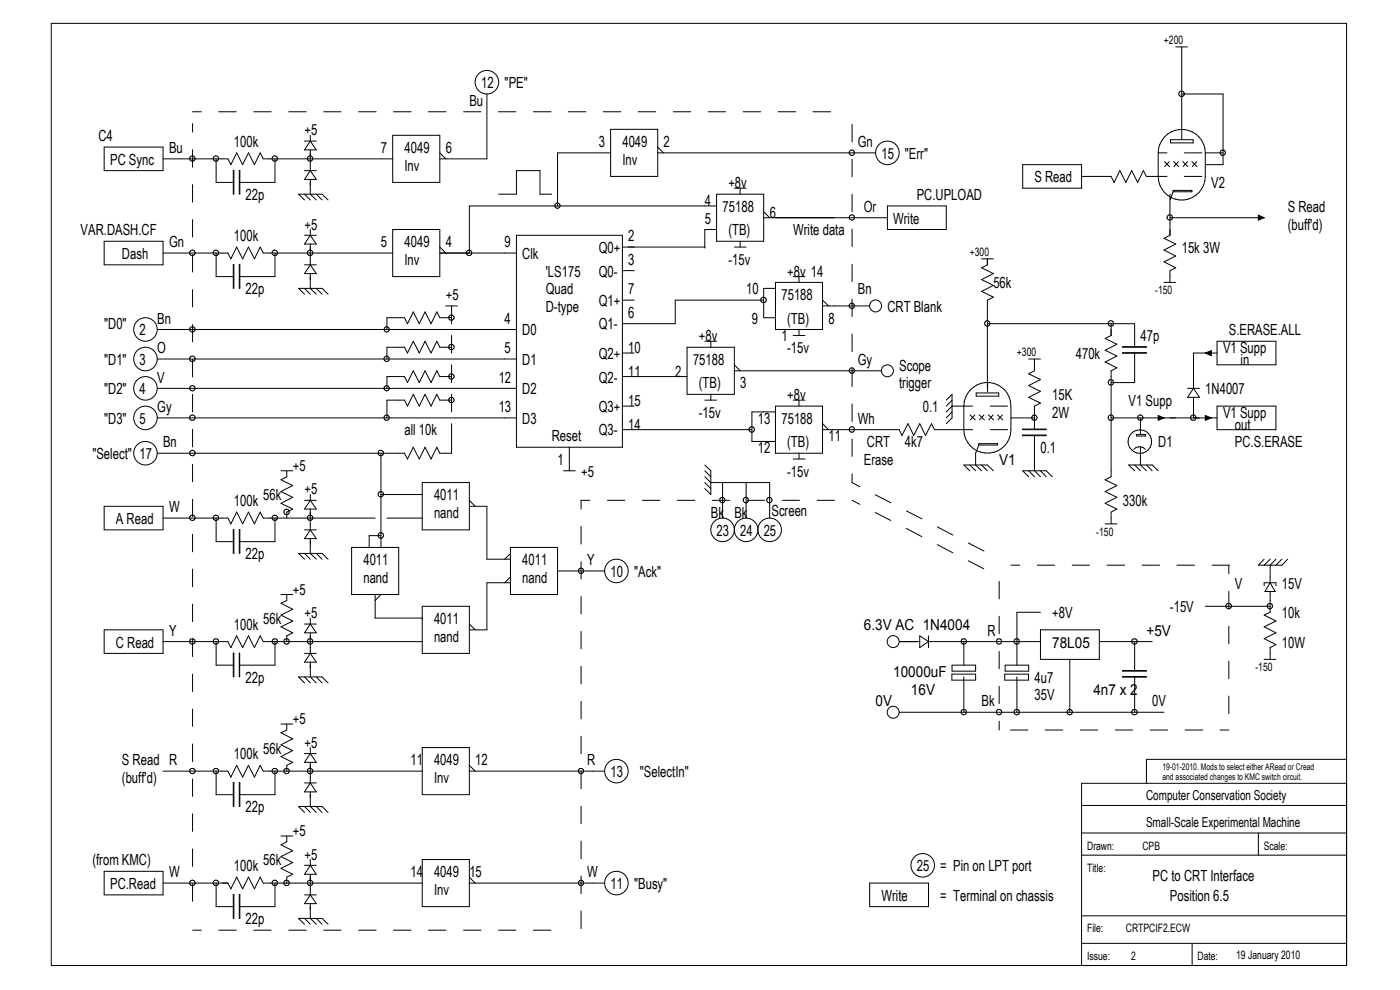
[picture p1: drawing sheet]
<svg xmlns="http://www.w3.org/2000/svg" width="297mm" height="210mm" viewBox="0 0 297 210" stroke-linecap="round" stroke-linejoin="round" font-family="sans-serif">
<g fill="none" stroke="#000" stroke-width=".21">
<path d="M10.9 5h274.8v199.8h-274.8zM103.3 19.9v13.8h-10M249.4 9.9h2.5M250.7 9.9v17.5M250.7 19.9h8.8v15h-3.8M22.1 31.2h12.5v5h-12.5zM34.6 33.7h13.7l.7 1.2 1.2-2.5 1.3 2.5 1.2-2.5 1.3 2.5 1.2-2.5 .6 1.3h27.5M40.9 23.7h1.8M40.9 26.2v1.8M40.9 31.7v3.8M40.9 39.2v3.7M45.8 33.7v5h3.8"/>
<path d="M46.4 23.7h3.7M49.5 36.2h.1v4.9h-.1zM50.8 36.2h.1v4.9h-.1zM53.8 23.7h3.7M58.3 33.7v5h-7.5M61.3 23.7h3.6M64.6 36.2h2.5M64.6 29.9h2.5M65.8 28.7v1.2M65.8 31.8v4.4M65.8 38.1v3.1l1.3 1.2M65.8 29.9l1.3 1.9h-2.5z"/>
<path d="M65.8 36.2l1.3 1.9h-2.5zM68.7 23.7h3.6M76.1 23.7h3.7M83.3 28.7h10v10h-10zM83.5 23.7h3.7M90.9 23.7h3.7M93.3 32.4l1.3 1.3M98.3 23.7h3.7M105.7 23.7h3.7M113.2 23.7h3.7M120.6 23.7h3.7M128 23.7h3.7"/>
<path d="M129.5 32.4h-11.2v11.3M129.5 27.4h10v10h-10zM135.4 23.7h3.7M139.5 32.4h46.3M139.5 31.2l1.3 1.2M142.8 23.7h3.7M150.2 23.7h3.7M155.8 39.9h2.5M157 39.9v1.3M157.6 23.7h3.8M165.1 23.7h3.7M172.5 23.7h3.7"/>
<path d="M180.8 26.4v3.7M180.8 33.8v3.7M217 34.9h12.4v5h-12.4zM229.4 37.4h6.3l.6 1.3 1.3-2.5 1.2 2.5 1.3-2.5 1.2 2.5 1.3-2.5 .6 1.2h4.4M245.7 32.4a5 5 0 0 1 5-4.9 5 5 0 0 1 5 4.9M245.7 32.4v5a5 5 0 0 0 5 5 5 5 0 0 0 5-5v-5M245.7 32.4h1.9M247 34.3l1.1 1M248 34.3l-.9 1M248.3 29.6h4.8v.7h-4.8zM249 34.3l1.1 1M250 34.3l-1 1"/>
<path d="M250.7 27.5v2M250.9 34.3l1.1 1M251.2 32.4h3.8M251.2 37.4h3.8M251.9 34.3l-.9 1M252.9 34.3l1.1 1M253.9 34.3l-1 1M255.7 32.4h3.8M22.1 51.2h12.5v5h-12.5zM34.6 53.7h13.7l.7 1.2 1.2-2.5 1.3 2.5 1.2-2.5 1.3 2.5 1.2-2.5 .6 1.3h27.5M40.9 46.6v3.7M40.9 54v3.7"/>
<path d="M45.8 53.7v5h3.8M49.5 56.1h.1v5h-.1zM50.8 56.1h.1v5h-.1zM58.3 53.7v5h-7.5M64.6 49.9h2.5M64.6 42.4l-1.3-1.2h5l1.3 1.2M64.6 56.2h2.5M64.6 41.2l1.2 1.2M65.8 49.9l1.3 1.9h-2.5zM65.8 48.7v1.2M65.8 51.8v4.4M65.8 58v3.2l1.3 1.2"/>
<path d="M65.8 56.2l1.3 1.8h-2.5zM67.1 41.2l1.2 1.2M83.3 48.7h10v10h-10zM93.3 53.7h16.3M93.3 52.4l1.3 1.3M105.8 41.2h3.8v-5h5v5h2.5M109.6 49.9h22.4v45h-22.4zM132 52.4h17.5M132 57.4h2.5M149.5 52.4h.1M152 48.7h-2.5v3.7M152 41.2h10v10h-10z"/>
<path d="M152 43.7h-52.4v10M155.8 52.4h2.5M157 51.2v1.2M162 46.2h26.3M162 44.9l1.3 1.3M164.5 59.9h10v10h-10zM168.3 58.7h2.5M169.5 58.7v1.2M180.8 41.2v3.7M180.8 48.6v3.7M180.8 56v3.7M188.3 43.7h12.4v5h-12.4z"/>
<path d="M208.2 54.9h2.5M209.5 54.9v1.3l-1.3 .6 2.5 1.2-2.5 1.3 2.5 1.2-2.5 1.3 2.5 1.2-1.2 .7v19.4M246.9 59.9h2.5M248.2 41.2v8.7l-1.3 .6 2.5 1.3-2.5 1.2 2.5 1.3-2.5 1.2 2.5 1.3-1.2 .6v2.5M248.2 46.2h20M248.9 40.4h4v.3h-4zM248.9 40.7l-.7 1.7M267 45.6l1.2 .6-1.2 .5zM33.4 76.2h76.2M33.4 69.9h76.2M40.9 61.4v3.7M40.9 68.8v3.7"/>
<path d="M40.9 76.2v3.8M64.6 62.4l-1.3-1.2h5l1.3 1.2M64.6 61.2l1.2 1.2M67.1 61.2l1.2 1.2M94.6 64.9h2.5M95.8 79.9h-2.5l-.6-1.2-1.3 2.5-1.2-2.5-1.3 2.5-1.2-2.5-1.3 2.5-.6-1.3h-3.7v2.5M95.8 73.7h-2.5l-.6-1.3-1.3 2.5-1.2-2.5-1.3 2.5-1.2-2.5-1.3 2.5-.6-1.2h-3.7v2.5M95.8 67.4h-2.5l-.6-1.2-1.3 2.5-1.2-2.5-1.3 2.5-1.2-2.5-1.3 2.5-.6-1.3h-3.7v2.5M95.8 64.9v3.8M95.8 71.2v3.7M95.8 77.4v3.8M132 63.7h2.5"/>
<path d="M132 74.9h2.5M132 79.9h13.8M145.8 73.7h10v10h-10zM149.5 72.4h2.5M150.8 72.4v1.3M155.8 77.4l1.2 1.3M155.8 78.7h31.2M162 63.7h-18.7v5h-11.3M164.5 61.2h-2.5v6.2h2.5M168.3 71.2h2.5M169.5 69.9v1.3M174.5 63.7l1.3 1.2"/>
<path d="M174.5 64.9h10M180.8 63.5v3.6M180.8 70.9v3.7M180.8 78.3v3.7M209.5 68.7h31.2v5M218.2 76.2h2.5M219.5 76.2v2.5l-1.3 .6 2.5 1.2-2.5 1.3 2.5 1.2-2.5 1.3 2.5 1.2-1.2 .6v5M235.7 68.7v2.5l-1.3 .6 2.5 1.2-2.5 1.3 2.5 1.2-2.5 1.3 2.5 1.2-1.2 .7v22.4l-1.3 .7 2.5 1.2-2.5 1.3 2.5 1.2-2.5 1.3 2.5 1.2-1.2 .6v2.5M238.2 73.5h5v.2h-5zM238.2 74.8h5v.1h-5zM240.7 74.9v6.3h-5M255.7 74.9l1.3-.5v1z"/>
<path d="M258.2 74.9h-5v7.5M258.2 72.4h12.5v5h-12.5zM33.4 88.6h76.2M33.4 82.4h76.2M40.9 83.7v3.7M40.9 91.1v3.7M40.9 98.5v3.7M59.6 99.9h2.5M60.8 99.9v1.2l-1.2 .7 2.5 1.2-2.5 1.3 2.5 1.2-2.5 1.3 2.5 1.2-1.3 .6v1.3M80.8 96.1v20M95.8 84.9h-2.5l-.6-1.2-1.3 2.4-1.2-2.4-1.3 2.4-1.2-2.4-1.3 2.4-.6-1.2h-3.7v3.7M95.8 89.9v6.2h-2.5l-.6-1.2-1.3 2.5-1.2-2.5-1.3 2.5-1.2-2.5-1.3 2.5-.6-1.3h-52.4"/>
<path d="M95.8 83.7v3.7M119.5 99.9h2.5M120.8 94.9v5M132 86.1h2.5M132 91.1h27.5M149.5 98.6l1.3 1.3v5l-1.3-1.3M149.5 84.9h2.5M149.5 99.9l1.3 1.2M150.8 83.7v1.2M164.5 86.1h10v10h-10zM164.5 87.4h-5v6.2h5M168.3 84.9h2.5"/>
<path d="M168.3 97.4h2.5M169.5 84.9v1.2M169.5 96.1v1.3M174.5 91.1h16.3l.5 1.3 1.3-2.5 1.2 2.5 1.3-2.5 1.2 2.5 1.3-2.5 .6 1.2h8.1M174.5 89.9l1.3 1.2M180.8 85.7v3.7M180.8 93.1v3.7M200.7 84.9l1.3-1.2v4.9l-1.3 1.3M202 84.9l-1.3 1.2M202 87.4l-1.3 1.2M205.7 99.9l-1.2-1.3h5l1.2 1.3M205.7 98.6l1.3 1.3"/>
<path d="M205.8 82.8a5 5 0 0 1 5.5-1.3 5 5 0 0 1 3.2 4.6v5a5 5 0 0 1-5 5 5 5 0 0 1-5-5v-5a5 5 0 0 1 1.3-3.3zM205.8 88l1.1 1.1M206.3 86.1h-4.3l-1.3 1.3M206.8 88l-.9 1.1M207.1 83.4h4.8v.6h-4.8zM207.6 94.1h4v.3h-4zM207.6 94.4l-.6 1.7v2.5l1.2 1.3M207.7 88l1.1 1.1M208.2 98.6l1.3 1.3M208.7 88l-.9 1.1M209.7 88l1.1 1.1M210.1 86.1h3.6"/>
<path d="M210.1 91.1h3.6M210.7 88l-.9 1.1M211.6 88l1.1 1.1M212.6 88l-.9 1.1M214.5 88.6h5M216.9 91h5v.1h-5zM216.9 92.3h5v.1h-5zM218.2 99.9l1.3 1.2M219.5 92.4v7.5l1.2 1.2M220.7 99.9l1.3 1.2M235.7 88.6h22.5M240.5 95.3a1.64 1.64 0 0 1 2.5 0"/>
<path d="M240.7 99.9l-1.3-1.3h5l1.3 1.3M240.7 98.6l1.2 1.3M241.1 92.2h1.9v.3h-1.9zM241.9 88.6v3.7M241.9 94.9v3.7l1.3 1.3M243.2 98.6l1.2 1.3M245.7 88.1l1.2 .5-1.2 .6zM251.9 82.4h2.6M253.2 82.4l1.3 1.9h-2.6zM253.2 84.3v4.3M255.7 88.1l1.3 .5-1.3 .6zM258.2 86.1h12.5v5h-12.5z"/>
<path d="M22.1 107.4h12.5v5h-12.5zM34.6 109.9h13.7l.7 1.2 1.2-2.5 1.3 2.5 1.2-2.5 1.3 2.5 1.2-2.5 .6 1.3h23.8M40.9 105.9v3.7M40.9 113.3v3.8M45.8 109.9v5h3.8M49.5 112.4h.1v4.9h-.1zM50.8 112.4h.1v4.9h-.1zM58.3 109.9v5h-7.5M64.6 106.1h2.5M64.6 112.4h2.5M64.6 118.6l-1.3-1.2h5l1.3 1.2M64.6 117.4l1.2 1.2"/>
<path d="M65.8 104.9v1.2M65.8 108v4.4M65.8 114.3v3.1l1.3 1.2M65.8 106.1l1.3 1.9h-2.5zM65.8 112.4l1.3 1.9h-2.5zM67.1 117.4l1.2 1.2M74.6 116.1h10v10h-10zM80.8 113.6h-2.5v2.5M80.8 104.9h8.8M82.1 109.9h7.5M89.6 102.4h10v10h-10zM99.6 107.4h3.7v11.2h5"/>
<path d="M99.6 106.1l1.2 1.3M108.3 116.1h10v10h-10zM108.3 117.4l-1.2 1.2M123.3 111.7v3.7M123.3 119.1v3.7M125.1 106.1h-1.8v1.9M128.9 106.1h3.6M136.3 106.1h3.7M143.7 106.1h3.7M149.5 101.1l1.3 1.3h12.5v7.5M149.5 102.4l1.3 1.2M151.1 106.1h3.7"/>
<path d="M153.3 102.4v7.5M158.3 102.4v7.5M158.5 106.1h3.7M165.9 106.1h3.7M173.4 106.1h3.6M180.8 100.5v1.9l1.6 .9M180.8 106.1l1.6 .9M185.7 104.9l3.3 1.7M185.7 108.7l3.3 1.7M192.3 108.4l3.3 1.7M192.3 112.1l3.2 1.7M198.8 111.8l3.3 1.7"/>
<path d="M198.8 115.5l3.3 1.8M205.4 119l3.3 1.6M205.4 115.2l3.3 1.7M214.5 119.9h1.8M218.2 101.1l-1.2-1.2h5l1.2 1.2M220 119.9h3.7M227.5 119.9h3.6M234.4 111.1h2.5M234.9 119.9h3.7M242.3 119.9h3.7M249.7 119.9h3.7M257.1 119.9h3.7"/>
<path d="M260.7 119.9v1.8M268.2 118.6l-1.2 1.3h4.9l1.3-1.3M269.5 118.6l-1.3 1.3M270.7 118.6l-1.2 1.3v3.7M271.9 118.6l-1.2 1.3M22.1 133.6h12.5v5h-12.5zM34.6 136.1h13.7l.7 1.3 1.2-2.5 1.3 2.5 1.2-2.5 1.3 2.5 1.2-2.5 .6 1.2h33.8M40.9 120.7v3.8M40.9 128.1v3.8M40.9 135.6v3.7M45.8 136.1v5h3.8M49.5 138.6h.1v5h-.1z"/>
<path d="M50.8 138.6v5zM58.3 136.1v5h-7.5M59.6 126.1h2.5M60.8 126.1v1.3l-1.2 .6 2.5 1.2-2.5 1.3 2.5 1.2-2.5 1.3 2.5 1.2-1.3 .7v1.2M64.6 138.6h2.5M64.6 132.4h2.5M65.8 131.1v1.3M65.8 134.2v4.4M65.8 132.4l1.3 1.8h-2.5zM65.8 138.6l1.3 1.9h-2.5zM79.6 126.1v5h10M80.8 126.1l-1.2 1.3"/>
<path d="M89.6 131.1h.1M89.6 128.6h10v10h-10zM99.6 132.4l1.2 1.2M108.3 123.6h-5v10h-3.7M108.3 122.4l-1.2 1.2M118.3 121.1h10M123.3 126.5v3.7M123.3 133.9v3.7M190.8 136.1h4.3M195.1 134.9l1.9 1.2-1.9 1.3zM197 136.1h23.7M197 134.9v2.5"/>
<path d="M204.5 136.1v5M212 123.3v3.7M212 130.7v3.8M212 138.2v3.7M220.7 133.6h12.5v6.3h-12.5zM220.7 129.9h-5v11.2M226.9 139.9v11.2M233.2 136.1h11.2M240.7 136.1v6.3M255.7 128.6h13.8M260.7 125.4v3.8M260.7 132.8v3.8"/>
<path d="M268.2 124.2v-.6h2.5v.6M268.2 139.9h2.5M269.5 125.5v4.4l-1.3 .6 2.5 1.2-2.5 1.3 2.5 1.2-2.5 1.3 2.5 1.2-1.2 .7v2.5M269.5 123.6l1 1.9h-2.1zM40.9 143v3.7M40.9 150.4v3.7M40.9 157.8v3.7M59.6 153.6h2.5M60.8 153.6v1.3l-1.2 .5 2.5 1.3-2.5 1.3 2.5 1.2-2.5 1.3 2.5 1.2-1.3 .6v1.3M64.6 144.9l-1.3-1.3h5l1.3 1.3M64.6 143.6l1.2 1.3M64.6 159.9h2.5"/>
<path d="M65.8 140.5v3.1l1.3 1.3M65.8 158.6v1.3M65.8 159.9l1.3 1.8h-2.5zM67.1 143.6l1.2 1.3M89.6 158.6h10v10h-10zM123.3 141.4v3.7M123.3 148.8v3.7M123.3 156.2v3.7M190.8 151.1h56.1M201.9 143h5.1v1.3h-5.1zM202 141.1h5v1.3h-5zM204.5 143.6v7.5"/>
<path d="M212 145.6v3.7M212 153v1.9M213.1 143h5.1v1.3h-5.1zM213.2 141.1h5v1.3h-5zM214.3 154.9h3.8M215.7 143.6v7.5M221.7 154.9h3.8M229.2 154.9h3.7M236.6 154.9h3.7M238.2 142.2h5v.2h-5zM238.2 143.5h5v.1h-5zM240.7 143.6v7.5"/>
<path d="M244 154.9h3.7M251.4 154.9h3.7M258.8 154.9h1.9M260.7 140.3v3.7M260.7 147.7v3.7M34.6 163.6h13.7l.7 1.2 1.2-2.5 1.3 2.5 1.2-2.5 1.3 2.5 1.2-2.5 .6 1.3h33.8M40.9 165.2v3.8M40.9 172.6v3.8M45.8 163.6v5h3.8M49.5 166h.1v5h-.1zM50.8 166h.1v5h-.1zM58.3 163.6v5h-7.5"/>
<path d="M59.6 177.3h2.5M60.8 177.3v1.3l-1.2 .6 2.5 1.3-2.5 1.2 2.5 1.3-2.5 1.2 2.5 1.3-1.3 .6v1.2M64.6 166.1h2.5M64.6 172.3l-1.3-1.2h5l1.3 1.2M64.6 171.1l1.2 1.2M65.8 161.7v4.4M65.8 168v3.1l1.3 1.2M65.8 166.1l1.3 1.9h-2.5zM67.1 171.1l1.2 1.2M99.6 163.6h28.7M99.6 162.3l1.2 1.3M123.3 163.6v3.7"/>
<path d="M123.3 171v3.7M123.3 178.4v3.8M229.4 176.7h56.3M229.4 170.9h56.3M267 176.7v4.7M285.7 161.1h.1M285.7 166.2h-56.3v38.6M285.7 161.1h-42.5v5M22.1 184.8h12.5v5h-12.5zM34.6 187.3h13.7l.7 1.3 1.2-2.5 1.3 2.5 1.2-2.5 1.3 2.5 1.2-2.5 .6 1.2h33.8M40.9 197.3h1.8M40.9 180.1v3.7"/>
<path d="M40.9 187.5v3.7M45.8 187.3v5h3.8M46.4 197.3h3.7M49.5 189.8h.1v5h-.1zM50.8 189.8h.1v5h-.1zM53.8 197.3h3.7M58.3 187.3v5h-7.5M61.3 197.3h3.6M64.6 189.8h2.5M64.6 183.6h2.5M64.6 196l-1.3-1.2h5l1.3 1.2M64.6 194.8l1.2 1.2"/>
<path d="M65.8 182.3v1.3M65.8 185.5v4.3M65.8 191.7v3.1l1.3 1.2M65.8 183.6l1.3 1.9h-2.5zM65.8 189.8l1.3 1.9h-2.5zM67.1 194.8l1.2 1.2M68.7 197.3h3.6M76.1 197.3h3.7M83.5 197.3h3.7M89.6 182.3h10v10h-10zM90.9 197.3h3.7M98.3 197.3h3.7"/>
<path d="M99.6 187.3h28.7M99.6 186.1l1.2 1.2M105.7 197.3h3.7M113.2 197.3h3.7M123.3 185.8v3.8M123.3 193.3v3.7M184.5 187.3h12.5v5h-12.5zM229.4 194.3h56.3M229.4 181.4h56.3M229.4 200.1h56.3M252.9 200.1v4.7"/>
<circle cx="103.3" cy="17.4" r="2.5"/>
<circle cx="250.7" cy="19.9" r=".59"/>
<circle cx="40.8" cy="33.6" r=".58"/>
<circle cx="45.8" cy="33.6" r=".58"/>
<circle cx="58.3" cy="33.6" r=".58"/>
<circle cx="65.8" cy="33.6" r=".58"/>
<circle cx="180.7" cy="32.4" r=".58"/>
<circle cx="188.3" cy="32.4" r="2.5"/>
<circle cx="259.4" cy="32.4" r=".58"/>
<circle cx="40.8" cy="53.6" r=".58"/>
<circle cx="45.8" cy="53.6" r=".59"/>
<circle cx="58.3" cy="53.6" r=".58"/>
<circle cx="65.8" cy="53.6" r=".59"/>
<circle cx="99.5" cy="53.6" r=".58"/>
<circle cx="118.3" cy="43.6" r=".56"/>
<circle cx="180.7" cy="46.1" r=".56"/>
<circle cx="248.2" cy="46.1" r=".58"/>
<circle cx="30.9" cy="69.9" r="2.5"/>
<circle cx="30.9" cy="76.2" r="2.5"/>
<circle cx="40.8" cy="69.9" r=".58"/>
<circle cx="40.8" cy="76.1" r=".58"/>
<circle cx="82" cy="76.1" r=".56"/>
<circle cx="82" cy="69.9" r=".56"/>
<circle cx="95.8" cy="67.4" r=".58"/>
<circle cx="95.8" cy="73.6" r=".59"/>
<circle cx="95.8" cy="79.9" r=".58"/>
<circle cx="162" cy="63.6" r=".58"/>
<circle cx="180.7" cy="78.6" r=".58"/>
<circle cx="180.7" cy="64.9" r=".56"/>
<circle cx="185.8" cy="64.9" r="1.27"/>
<circle cx="188.3" cy="78.7" r="1.27"/>
<circle cx="209.4" cy="68.6" r=".56"/>
<circle cx="235.7" cy="68.6" r=".58"/>
<circle cx="30.9" cy="88.6" r="2.5"/>
<circle cx="30.9" cy="96.1" r="2.5"/>
<circle cx="30.9" cy="82.4" r="2.5"/>
<circle cx="40.8" cy="82.4" r=".58"/>
<circle cx="40.8" cy="88.6" r=".58"/>
<circle cx="40.8" cy="96.1" r=".59"/>
<circle cx="80.8" cy="96.1" r=".59"/>
<circle cx="82" cy="88.6" r=".56"/>
<circle cx="82" cy="82.4" r=".56"/>
<circle cx="95.8" cy="84.9" r=".58"/>
<circle cx="159.5" cy="91.1" r=".59"/>
<circle cx="180.7" cy="91.1" r=".58"/>
<circle cx="219.4" cy="88.6" r=".56"/>
<circle cx="235.7" cy="81.1" r=".58"/>
<circle cx="235.7" cy="88.6" r=".58"/>
<circle cx="241.8" cy="93.7" r="2.51"/>
<circle cx="241.9" cy="88.6" r=".56"/>
<circle cx="253.2" cy="88.6" r=".58"/>
<circle cx="40.8" cy="109.8" r=".58"/>
<circle cx="45.8" cy="109.8" r=".58"/>
<circle cx="58.3" cy="109.8" r=".58"/>
<circle cx="60.8" cy="108.6" r=".59"/>
<circle cx="65.8" cy="109.8" r=".58"/>
<circle cx="80.8" cy="113.6" r=".59"/>
<circle cx="80.8" cy="104.8" r=".58"/>
<circle cx="153.2" cy="106.1" r=".58"/>
<circle cx="153.3" cy="112.4" r="2.5"/>
<circle cx="158.2" cy="106.1" r=".58"/>
<circle cx="158.3" cy="112.4" r="2.5"/>
<circle cx="163.2" cy="106.1" r=".58"/>
<circle cx="163.3" cy="112.4" r="2.5"/>
<circle cx="40.8" cy="136.1" r=".59"/>
<circle cx="45.8" cy="136.1" r=".59"/>
<circle cx="58.3" cy="136.1" r=".59"/>
<circle cx="60.8" cy="136.1" r=".59"/>
<circle cx="65.8" cy="136.1" r=".59"/>
<circle cx="123.3" cy="121.1" r=".58"/>
<circle cx="130.8" cy="121.1" r="2.5"/>
<circle cx="189.5" cy="136.1" r="1.27"/>
<circle cx="204.4" cy="136.1" r=".58"/>
<circle cx="211.9" cy="136.1" r=".58"/>
<circle cx="215.7" cy="136.1" r=".59"/>
<circle cx="240.7" cy="136.1" r=".59"/>
<circle cx="260.6" cy="128.6" r=".59"/>
<circle cx="269.4" cy="128.6" r=".58"/>
<circle cx="189.5" cy="151.1" r="1.27"/>
<circle cx="204.4" cy="151.1" r=".58"/>
<circle cx="211.9" cy="151.1" r=".58"/>
<circle cx="215.7" cy="151" r=".59"/>
<circle cx="226.9" cy="151.1" r=".58"/>
<circle cx="240.7" cy="151" r=".59"/>
<circle cx="40.8" cy="163.5" r=".59"/>
<circle cx="45.8" cy="163.5" r=".59"/>
<circle cx="58.3" cy="163.5" r=".59"/>
<circle cx="60.8" cy="163.5" r=".59"/>
<circle cx="65.8" cy="163.5" r=".59"/>
<circle cx="123.3" cy="163.5" r=".58"/>
<circle cx="130.8" cy="163.6" r="2.5"/>
<circle cx="40.8" cy="187.3" r=".58"/>
<circle cx="45.8" cy="187.3" r=".58"/>
<circle cx="58.3" cy="187.3" r=".58"/>
<circle cx="60.8" cy="187.3" r=".58"/>
<circle cx="65.8" cy="187.3" r=".58"/>
<circle cx="123.3" cy="187.3" r=".58"/>
<circle cx="130.8" cy="187.3" r="2.5"/>
<circle cx="195.7" cy="183.6" r="2.5"/>
</g>
<path d="M267 45.6l1.2 .6-1.2 .5zM255.7 74.9l1.3-.5v1zM245.7 88.1l1.2 .5-1.2 .6zM255.7 88.1l1.3 .5-1.3 .6z" fill="#000"/>
<g font-size="3.3">
<text x="99.6" y="22.4">Bu</text>
<text x="102.1" y="18.7">12</text>
<text x="107.1" y="18.7">&quot;PE&quot;</text>
<text x="20.9" y="29.9">C4</text>
<text x="64.6" y="28.7">+5</text>
<text x="23.4" y="34.9">PC Sync</text>
<text x="35.9" y="32.4">Bu</text>
<text x="49.6" y="31.2">100k</text>
<text x="80.8" y="32.4">7</text>
<text x="85.8" y="32.4">4049</text>
<text x="94.6" y="32.4">6</text>
<text x="127" y="31.2">3</text>
<text x="132" y="31.2">4049</text>
<text x="132" y="34.9">Inv</text>
<text x="140.8" y="31.2">2</text>
<text x="182" y="31.2">Gn</text>
<text x="187" y="33.7">15</text>
<text x="192" y="33.7">&quot;Err&quot;</text>
<text x="85.8" y="36.2">Inv</text>
<text x="154.5" y="39.9">+8v</text>
<text x="219.5" y="38.7">S Read</text>
<text x="257" y="39.9">V2</text>
<text x="52.1" y="42.4">22p</text>
<text x="149.5" y="43.7">4</text>
<text x="149.5" y="47.4">5</text>
<text x="153.3" y="44.9">75188</text>
<text x="163.3" y="46.2">6</text>
<text x="183.3" y="44.9">Or</text>
<text x="189.5" y="47.4">Write</text>
<text x="194.5" y="42.4">PC.UPLOAD</text>
<text x="273.2" y="44.9">S Read</text>
<text x="17.1" y="49.9">VAR.DASH.CF</text>
<text x="35.9" y="52.4">Gn</text>
<text x="49.6" y="51.2">100k</text>
<text x="64.6" y="48.7">+5</text>
<text x="80.8" y="52.4">5</text>
<text x="85.8" y="52.4">4049</text>
<text x="94.6" y="52.4">4</text>
<text x="107.1" y="52.4">9</text>
<text x="127" y="53.7">Q0+</text>
<text x="133.3" y="51.2">2</text>
<text x="154.5" y="49.9">(TB)</text>
<text x="168.3" y="49.9">Write data</text>
<text x="250.7" y="53.7">15k 3W</text>
<text x="273.2" y="48.7">(buff'd)</text>
<text x="25.9" y="54.9">Dash</text>
<text x="85.8" y="56.2">Inv</text>
<text x="110.8" y="54.9">Clk</text>
<text x="115.8" y="58.7">'LS175</text>
<text x="127" y="58.7">Q0-</text>
<text x="133.3" y="56.2">3</text>
<text x="154.5" y="56.2">-15v</text>
<text x="167" y="58.7">+8v 14</text>
<text x="52.1" y="62.4">22p</text>
<text x="94.6" y="63.7">+5</text>
<text x="115.8" y="62.4">Quad</text>
<text x="127" y="64.9">Q1+</text>
<text x="133.3" y="62.4">7</text>
<text x="158.3" y="62.4">10</text>
<text x="165.8" y="63.7">75188</text>
<text x="182" y="62.4">Bn</text>
<text x="210.7" y="61.2">56k</text>
<text x="22.1" y="69.9">&quot;D0&quot;</text>
<text x="29.6" y="71.2">2</text>
<text x="33.4" y="68.7">Bn</text>
<text x="107.1" y="68.7">4</text>
<text x="110.8" y="71.2">D0</text>
<text x="115.8" y="66.2">D-type</text>
<text x="127" y="69.9">Q1-</text>
<text x="133.3" y="67.4">6</text>
<text x="159.5" y="68.7">9</text>
<text x="167" y="68.7">(TB)</text>
<text x="175.8" y="68.7">8</text>
<text x="188.3" y="66.2">CRT Blank</text>
<text x="260.7" y="71.2">S.ERASE.ALL</text>
<text x="22.1" y="77.4">&quot;D1&quot;</text>
<text x="29.6" y="77.4">3</text>
<text x="33.4" y="74.9">O</text>
<text x="107.1" y="74.9">5</text>
<text x="110.8" y="77.4">D1</text>
<text x="127" y="76.2">Q2+</text>
<text x="133.3" y="74.9">10</text>
<text x="147" y="77.4">75188</text>
<text x="148.3" y="72.4">+8v</text>
<text x="165.8" y="72.4">1</text>
<text x="167" y="74.9">-15v</text>
<text x="182" y="77.4">Gy</text>
<text x="228.2" y="76.2">470k</text>
<text x="241.9" y="72.4">47p</text>
<text x="259.5" y="74.9">V1 Supp</text>
<text x="263.2" y="77.4">in</text>
<text x="22.1" y="83.7">&quot;D2&quot;</text>
<text x="29.6" y="83.7">4</text>
<text x="33.4" y="81.2">V</text>
<text x="105.8" y="81.2">12</text>
<text x="110.8" y="83.7">D2</text>
<text x="127" y="81.2">Q2-</text>
<text x="133.3" y="79.9">11</text>
<text x="143.3" y="79.9">2</text>
<text x="148.3" y="82.4">(TB)</text>
<text x="157" y="82.4">3</text>
<text x="190.8" y="78.7">Scope</text>
<text x="190.8" y="82.4">trigger</text>
<text x="255.7" y="83.7">1N4007</text>
<text x="22.1" y="89.9">&quot;D3&quot;</text>
<text x="29.6" y="89.9">5</text>
<text x="33.4" y="87.4">Gy</text>
<text x="105.8" y="87.4">13</text>
<text x="110.8" y="89.9">D3</text>
<text x="127" y="87.4">Q3+</text>
<text x="133.3" y="86.1">15</text>
<text x="148.3" y="88.6">-15v</text>
<text x="160.8" y="89.9">13</text>
<text x="165.8" y="89.9">75188</text>
<text x="167" y="84.9">+8v</text>
<text x="182" y="89.9">Wh</text>
<text x="195.7" y="87.4">0.1</text>
<text x="223.2" y="88.6">2W</text>
<text x="223.2" y="84.9">15K</text>
<text x="239.4" y="86.1">V1 Supp</text>
<text x="259.5" y="88.6">V1 Supp</text>
<text x="34.6" y="94.9">Bn</text>
<text x="85.8" y="92.4">all 10k</text>
<text x="117.1" y="93.6">Reset</text>
<text x="127" y="92.4">Q3-</text>
<text x="133.3" y="91.1">14</text>
<text x="167" y="94.9">(TB)</text>
<text x="175.8" y="93.6">11</text>
<text x="183.9" y="94.9">CRT</text>
<text x="192" y="94.9">4k7</text>
<text x="245.7" y="94.9">D1</text>
<text x="262" y="91.1">out</text>
<text x="262" y="94.9">PC.S.ERASE</text>
<text x="19.6" y="97.4">&quot;Select&quot; 17</text>
<text x="62.1" y="99.9">+5</text>
<text x="118.3" y="98.6">1</text>
<text x="123.3" y="101.1">+5</text>
<text x="160.8" y="96.1">12</text>
<text x="167" y="101.1">-15v</text>
<text x="183.3" y="98.6">Erase</text>
<text x="220.7" y="96.1">0.1</text>
<text x="49.6" y="107.4">100k</text>
<text x="55.8" y="106.1">56k</text>
<text x="64.6" y="104.9">+5</text>
<text x="92.1" y="106.1">4011</text>
<text x="238.2" y="107.4">330k</text>
<text x="24.6" y="111.1">A Read</text>
<text x="35.9" y="108.6">W</text>
<text x="92.1" y="109.9">nand</text>
<text x="150.8" y="109.9">Bk</text>
<text x="152" y="113.6">23</text>
<text x="155.8" y="109.9">Bk</text>
<text x="157" y="113.6">24</text>
<text x="162" y="113.6">25</text>
<text x="163.7" y="109.5">Screen</text>
<text x="52.1" y="118.6">22p</text>
<text x="77.1" y="119.9">4011</text>
<text x="110.8" y="119.9">4011</text>
<text x="124.5" y="119.9">Y</text>
<text x="77.1" y="123.6">nand</text>
<text x="110.8" y="123.6">nand</text>
<text x="129.5" y="122.4">10</text>
<text x="134.5" y="122.4">&quot;Ack&quot;</text>
<text x="262" y="124.9">V</text>
<text x="271.9" y="124.9">15V</text>
<text x="62.1" y="126.1">+5</text>
<text x="64.6" y="131.1">+5</text>
<text x="223.2" y="131.1">+8V</text>
<text x="248.2" y="129.9">-15V</text>
<text x="271.9" y="131.1">10k</text>
<text x="24.6" y="137.4">C Read</text>
<text x="35.9" y="134.9">Y</text>
<text x="49.6" y="133.6">100k</text>
<text x="55.8" y="132.4">56k</text>
<text x="92.1" y="132.4">4011</text>
<text x="92.1" y="136.1">nand</text>
<text x="209.5" y="134.9">R</text>
<text x="271.9" y="137.4">10W</text>
<text x="52.1" y="144.9">22p</text>
<text x="208.2" y="149.9">Bk</text>
<text x="219.5" y="144.9">4u7</text>
<text x="219.5" y="148.6">35V</text>
<text x="244.4" y="149.9">0V</text>
<text x="62.1" y="153.6">+5</text>
<text x="49.6" y="161.1">100k</text>
<text x="55.8" y="159.9">56k</text>
<text x="64.6" y="158.6">+5</text>
<text x="25.9" y="162.3">S Read R</text>
<text x="25.9" y="166.1">(buff'd)</text>
<text x="87.1" y="162.3">11</text>
<text x="92.1" y="162.3">4049</text>
<text x="92.1" y="166.1">Inv</text>
<text x="100.8" y="162.3">12</text>
<text x="124.5" y="162.3">R</text>
<text x="129.5" y="164.8">13</text>
<text x="135.8" y="164.8">&quot;SelectIn&quot;</text>
<text x="52.1" y="172.3">22p</text>
<text x="62.1" y="177.3">+5</text>
<text x="19.6" y="183.6">(from KMC)</text>
<text x="49.6" y="184.8">100k</text>
<text x="55.8" y="183.6">56k</text>
<text x="64.6" y="182.3">+5</text>
<text x="194.5" y="184.8">25</text>
<text x="199.5" y="184.8">= Pin on LPT port</text>
<text x="23.4" y="188.6">PC.Read</text>
<text x="35.9" y="186.1">W</text>
<text x="87.1" y="186.1">14</text>
<text x="92.1" y="186.1">4049</text>
<text x="92.1" y="189.8">Inv</text>
<text x="99.6" y="186.1">15</text>
<text x="124.5" y="186.1">W</text>
<text x="129.5" y="188.6">11</text>
<text x="134.5" y="188.6">&quot;Busy&quot;</text>
<text x="187" y="191.1">Write</text>
<text x="199.5" y="191.1">= Terminal on chassis</text>
<text x="244.5" y="186.9">PC to CRT Interface</text>
<text x="248.2" y="191.1">Position 6.5</text>
<text x="52.1" y="196">22p</text>
</g>
<g font-size="3.2">
<text x="212" y="98.6">V1</text>
<text x="183.3" y="133.6">6.3V AC 1N4004</text>
<text x="223.2" y="137.4">78L05</text>
<text x="243.2" y="134.9">+5V</text>
<text x="189.5" y="143.6">10000uF</text>
<text x="185.8" y="149.9">0V</text>
<text x="193.3" y="147.4">16V</text>
<text x="231.9" y="147.4">4n7 x 2</text>
</g>
<g font-size="2.9">
<text x="243.1" y="169.7">Computer Conservation Society</text>
<text x="243.1" y="175.5">Small-Scale Experimental Machine</text>
</g>
<g font-size="2.5">
<text x="246.9" y="9.3">+200</text>
<text x="205.7" y="54.3">+300</text>
<text x="245.1" y="62.4">-150</text>
<text x="215.7" y="75.5">+300</text>
<text x="232.6" y="113.6">-150</text>
<text x="266.3" y="142.4">-150</text>
<text x="230.6" y="180.2">Drawn:</text>
<text x="230.6" y="184.9">Title:</text>
<text x="242.4" y="180.2">CPB</text>
<text x="268.1" y="180.2">Scale:</text>
<text x="230.6" y="197.8">File:</text>
<text x="238.8" y="197.8">CRTPCIF2.ECW</text>
<text x="230.6" y="203.6">Issue:</text>
<text x="240" y="203.6">2</text>
<text x="254" y="203.6">Date:</text>
<text x="262.3" y="203.4">19 January 2010</text>
</g>
<g font-size="1.9">
<text x="246.6" y="163.3">19-01-2010. Mods to select either ARead or Cread</text>
<text x="246.6" y="165.5">and associated changes to KMC switch circuit.</text>
</g>
</svg>
